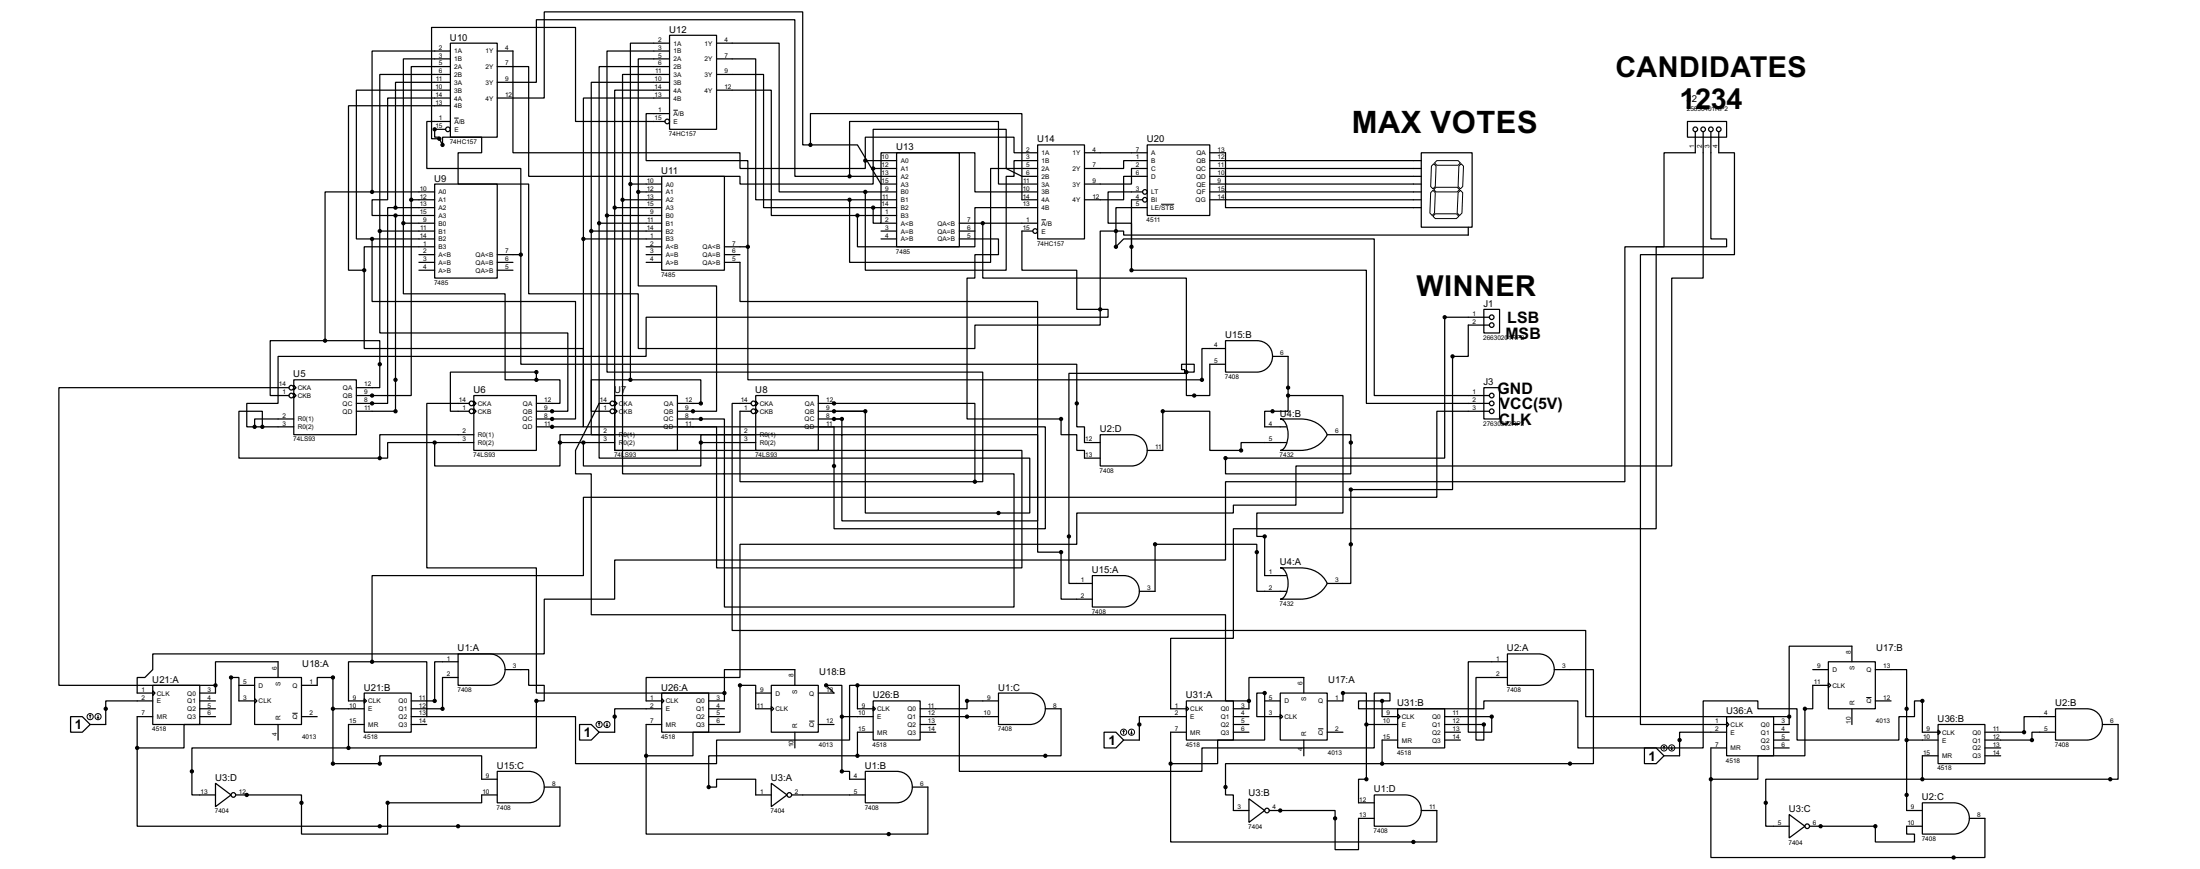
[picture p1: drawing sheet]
<svg xmlns="http://www.w3.org/2000/svg" width="714mm" height="282mm" viewBox="0 0 714 282" stroke-linecap="round" stroke-linejoin="round" font-family="sans-serif">
<g fill="none" stroke="#000" stroke-width=".4">
<path d="M146.1 14h15.2v30.5h-15.2zM146.1 16.6h-25.4v45.7M146.1 19.1h-15.2v53.3M161.3 16.6h5.1v33h73.7v5.1h40.6v-2.6M217.2 11.5h15.3v30.5h-15.3zM217.2 14h-12.7v45.7M217.2 19.1h-10.1v43.2M217.2 16.6h-20.3v53.3M232.5 14h20.3v48.3h27.9M232.5 19.1h12.7v45.7h30.4M146.1 21.6h-12.7v43.2M146.1 24.2h-22.9v50.8"/>
<path d="M146.1 26.7h-17.8v40.7M146.1 29.3h-30.5v48.2h5.1M146.1 31.8h-20.3v33h-5.1v5.1h7.6M146.1 34.3h-33v53.4h5.1M146.1 39.4h-7.6v15.3h30.5v27.9M161.3 21.6h10.2v35.6h68.6v2.5h43.2v-5M161.3 26.7h12.7v-20.3h83.9v50.8h17.7M161.3 31.8h15.3v-27.9h83.8v43.1h2.5M215.7 39.4h-29v-30.5h-46.7v36.1h2.5M217.2 24.2h-15.2v40.6M217.2 29.3h-17.8v38.1M217.2 21.6h-22.8v50.8"/>
<path d="M217.2 26.7h-25.4v48.3M217.2 31.8h-27.9v45.7M217.2 36.9h-7.6v15.2h33v28M232.5 24.2h15.2v43.2h35.6M232.5 29.3h17.7v40.6h28M547.4 39.4h12.7v5.1h-12.7zM141 59.7h20.3v30.5h-20.3zM142.5 45l1.1 2v-2.5h12.7v5.1h-7.7v10.1h22.9v35.6h35.6v17.8h109.2v-7.6h40.6v-5.1M144.6 42h-3.6v2.5h1.5v.5M204.5 59.7v63.5M204.5 59.7h10.2M214.7 57.2h20.3v30.5h-20.3z"/>
<path d="M262.9 47h15.3l7.6 12.7h5.1M262.9 47v-10.1h68.6v27.9h5.1M275.6 57.2v-17.8h48.3v20.3h12.7M275.6 57.2h15.3M280.7 52.1h10.2M283.3 54.7v-12.7h43.1v12.7h10.2M283.3 54.7h7.6M290.9 49.6h20.3v30.5h-20.3zM336.6 47h15.2v30.5h-15.2zM336.6 49.6h-7.6v-5.1h-48.3v7.6M336.6 52.1h-7.6v5.1h-2.6v30.5h-45.7v-25.4M336.6 57.2h-5.1l-5.1-2.5h-5v30.4h-45.8v-20.3"/>
<path d="M351.8 49.6h20.4M372.2 47h20.3v22.9h-20.3zM372.2 52.1h-7.7v2.6h-12.7M372.2 54.7h-5.1v5h-15.3M372.2 57.2h-7.7v7.6h-12.7M392.5 49.6h5.1v2.5h63.5M392.5 52.1h5.1v2.6h63.5M392.5 54.7h5.1v2.5h63.5M392.5 57.2h5.1v2.5h63.5M392.5 59.7h5.1v2.6h63.5M461.1 49.6h16.5v24.1h-16.5zM550 42.7v6.9h-10.2v30.5h-12.7v76.2h-129.5v25.4h-198.2v12.7h-22.8v17.7h-127v5.1l-2.6 2.6h-2.5v5h5.1"/>
<path d="M552.5 42.7v47.5h-10.2v61h-121.9v12.7h-20.3v2.5h-50.8v10.2h-109.2v43.2h-30.5v7.6h5.1M555 42.7v34.8h5.1v2.6h-22.8v91.4h-137.2v35.6h-20.3v22.8h5.1M557.6 42.7v6.9h5.1v33h-30.5v152.4h27.9M120.7 62.3h-15.2v48.2M120.7 77.5v20.3h66v38.1h-12.7M120.7 62.3h20.3M120.7 77.5h20.3M123.2 75v33h61v25.4h-10.2M123.2 75h17.8M128.3 67.4h-2.5v63.5h-10.2M128.3 67.4h12.7M128.3 69.9h12.7"/>
<path d="M128.3 69.9v63.5h-12.7M130.9 72.4v22.9h33v27.9h10.1M130.9 72.4h10.1M133.4 64.8v63.5h-17.8M133.4 64.8h7.6M189.3 77.5v61h149.8v33h-68.5v-33h-5.1M189.3 77.5h25.4M191.8 75v66h144.8v28h-63.5v-33.1h-7.6M191.8 75h22.9M194.4 72.4v76.2h139.7v17.8h-53.4v-33h-15.2M194.4 72.4h20.3M196.9 69.9v50.8h121.9v35.6h-2.5"/>
<path d="M196.9 69.9h17.8M199.4 67.4v78.7h132.1v38.1h-99v-45.7h-12.7M199.4 67.4h15.3M202 64.8v88.9h127v43.2h-94v-61h-15.2M202 64.8h12.7M207.1 62.3v30.5h25.4v40.6h-12.7M207.1 62.3h7.6M275.6 64.8h15.3M278.2 69.9h12.7M280.7 62.3h10.2M283.3 67.4h7.6M285.8 72.4h5.1"/>
<path d="M285.8 75h5.1M285.8 77.5h5.1M311.2 77.5h12.7v5.1h-7.6v7.6h-2.6v45.7h30.5v5.1h5.1v5.1h2.5v2.5h5.1M311.2 72.4h25.4M311.2 75h5.1M318.8 72.4v17.8h66.1v30.5M335.1 75h-3.6v12.7h17.8v12.7h7.6M336.6 62.3h-20.3v-12.7h-30.5v22.8h-2.5v-5M336.6 67.4h-20.3v12.7h-38.1v-10.2M362 75h-5.1v25.4M362 75v5.1l2.5-2.6h81.3v50.8h37.4M370.6 62.3h-11.1v10.1h7.6v7.7"/>
<path d="M370.6 64.8h-3.5v22.9h76.2v43.2h39.9M372.2 67.4h-10.2v7.6M392.5 62.3h5.1v2.5h63.5M392.5 64.8h5.1v2.6h63.5M476.3 73.7v2.6h-111.8v-1.3h-2.5M118.2 87.7v25.4h71.1v25.4h-15.3M135.9 82.6h5.1M135.9 85.1h5.1M135.9 87.7h5.1M141 80.1h-22.8v7.6M161.3 82.6h7.7M161.3 85.1h5.1"/>
<path d="M161.3 87.7h5.1M169 82.6v35.6h180.3v20.3h2.5v5.1h5.1M209.6 82.6h5.1M209.6 80.1h5.1M209.6 85.1h5.1M235 85.1h5.1v12.7h96.5v81.3h7.6v15.3h10.2M235 82.6h5.1M235 80.1h7.6M242.6 80.1v43.1h147.3v-10.1h7.7M105.5 110.5h-17.8v17.8h6.1M105.5 110.5h17.7v15.3h-7.6M356.9 100.4h2.6v2.5h-149.9v12.7h-119.4v15.3h-10.1v7.6h2.5"/>
<path d="M397.6 110.5h10.1a5.1 5.1 0 0 1 5.1 5.1 5.1 5.1 0 0 1-5.1 5.1h-10.1zM397.6 118.2h-5.1v10.1h-7.6v-7.6M412.8 115.6h5.1v12.7M481.4 100.4h5.1v7.6h-5.1zM483.2 105.5h-6.9v10.1h-5.1v43.2h-33v30.5h-7.6M483.2 102.9h-14.5v45.7h-71.1v5.1h40.6v-12.7h-7.6M82.6 138.5h12.7M85.1 138.5v-5.1h-7.6v15.2h45.7M93.8 125.8h-74.7v96.5h50.8M95.3 123.2h20.3v17.8h-20.3zM95.3 125l.8 .8-.8 .7zM95.3 127.6l.8 .7-.8 .8z"/>
<path d="M95.3 135.9h-12.7v2.6M152.2 130.9h-13.7v53.3h35.5v40.6h61M153.7 128.3h20.3v17.8h-20.3zM153.7 130.1l.8 .8-.8 .7zM153.7 132.6l.8 .8-.8 .8zM174 123.2h7.7v7.7h-7.7M174 123.2v-2.5h-27.9v12.7h6.1M197.9 130.9h-3.5l-7.7 15.2v7.6h5.1v45.7h205.8v28h7.6M199.4 128.3h20.4v17.8h-20.4zM199.4 130.1l.8 .8-.8 .7zM199.4 132.6l.8 .8-.8 .8zM204.5 123.2h-12.7v10.2h6.1"/>
<path d="M204.5 123.2h22.9v7.7h-7.6M243.6 133.4h-3.5v22.9h76.2M243.6 130.9h-6.1v73.6h276.9v28h66M245.2 128.3h20.3v17.8h-20.3zM245.2 130.1l.7 .8-.7 .7zM245.2 132.6l.7 .8-.7 .8zM265.5 130.9h50.8v25.4M384.9 120.7h2.5v-2.5h-4.1v1.7h1v1.2h-37.5v68.2h7.6M415.3 135.9h6.6a9.1 9.1 0 0 1 8.7 5.1 9.5 9.5 0 0 1-8.7 5.1h-6.6a3.4 3.4 0 0 0 2.3-3.1 7.4 7.4 0 0 0-1.4-6.7zM417.9 128.3h17.8v38.1h-28v7.6h2.6v12.7h7.1M417.9 128.3v5.1h-7.6v5.1h7.1M481.4 125.8h5.1v10.1h-5.1z"/>
<path d="M483.2 133.4h-17.1v27.9h-276.8v25.4h-68.6v28M141 143.6h-15.2v5h-2.6M141 143.6v7.6h40.7v-7.6M141 143.6h12.7M153.7 141h-30.5v7.6M181.7 143.6h17.7M189.3 143.6v7.6h38.1v-7.6M199.4 141h-17.7v2.6M227.4 143.6h17.8M245.2 141h-17.8v2.6M356.9 141h10.2a5.1 5.1 0 0 1 5.1 5.1 5.1 5.1 0 0 1-5.1 5.1h-10.2zM417.4 143.6h-14.8v2.5h-10.1v-12.7h-15.3v12.7h-5"/>
<path d="M354.4 186.7h10.1a5.1 5.1 0 0 1 5.1 5.1 5.1 5.1 0 0 1-5.1 5.1h-10.1zM369.6 191.8h5.1v-15.2h33v15.2h9.7M415.3 184.2h6.6a9.1 9.1 0 0 1 8.7 5.1 9.5 9.5 0 0 1-8.7 5.1h-6.6a3.4 3.4 0 0 0 2.3-3.2 7.3 7.3 0 0 0-1.4-6.6zM82.6 219.8h15.2v15.2h-15.2zM90.2 219.8v-5.1h-20.3v7.6M120.7 214.7h17.8v17.8h48.2v15.2h45.8v-7.6h43.1v-17.8h2.6M120.7 214.7h-7.6v12.7h5.1M148.6 212.1h10.2a5.1 5.1 0 0 1 5.1 5.1 5.1 5.1 0 0 1-5.1 5.1h-10.2zM148.6 214.7h-7.6v12.7h-7.6M148.6 219.8h-5v10.1h-10.2M163.9 217.2h7.6v5.1h5.1v5.1h-2.6v15.2h-60.9M489 212.1h10.2a5.1 5.1 0 0 1 5 5.1 5.1 5.1 0 0 1-5 5.1h-10.2z"/>
<path d="M489 214.7h-12.7v22.8h7.6v-5h-15.2M489 219.8h-10.2v20.3h2.6v-5.1h-12.7M504.2 217.2h12.7v30.5h-68.5M588.1 217.2h5M593.1 214.7h15.3v15.2h-15.3zM600.8 214.7v-5.1h-20.4v22.9M608.4 217.2h10.1v45.7h5.1M22.9 232.5h3.8l2.6 2.5-2.6 2.5h-3.8zM49.6 222.3h15.2v12.7h-15.2zM49.6 224.1l.7 .7-.7 .8zM49.6 227.4h-15.3v7.6h-5M49.6 232.5h-5.1v10.1"/>
<path d="M64.8 229.9h5.1M64.8 232.5h5.1M64.8 227.4h5.1M69.9 222.3v2.5h-5.1M77.5 222.3h5.1M82.6 226.6l.8 .8-.8 .7zM82.6 227.4h-5.1v-7.6h-2.5v15.2h-15.3v7.6h-15.2M90.2 235v5.1M97.8 222.3h5.1v-2.5h5.1v27.9h15.2v-2.5h33.1v7.6h5M97.8 232.5h5.1M108 229.9h10.2M118.2 224.8h15.2v12.7h-15.2z"/>
<path d="M118.2 226.6l.7 .8-.7 .7zM118.2 235h-5.1v7.6M133.4 232.5h5.1M133.4 235h5.1M188 235h3.8l2.6 2.5-2.6 2.6h-3.8zM214.7 224.8h15.2v12.7h-15.2zM214.7 226.6l.7 .8-.7 .7zM214.7 229.9h-15.3v7.6h-5M214.7 235h-5.1v10.2M229.9 229.9h5.1M229.9 232.5h5.1M229.9 235h5.1"/>
<path d="M235 224.8v2.6h-5.1M245.2 224.8h5M250.2 222.3h15.3v15.2h-15.3zM250.2 229.2l.8 .7-.8 .8zM250.2 229.9h-5v-7.6h-5.1v15.2h-15.3v7.7h-15.2M257.9 222.3v-5.1h-22.9v7.6M257.9 237.5v5.1M265.5 224.8h5.1l-2.6-2.5h5.1v10.2M265.5 235h5.1M273.1 232.5v17.7h2.5v2.6h5.1M273.1 232.5h10.2M278.2 222.3h33v27.9h78.7v-7.6h55.9v-17.8h5.1v2.6h-2.5"/>
<path d="M278.2 222.3v7.6h5.1M283.3 227.4h15.2v12.7h-15.2zM283.3 229.2l.7 .7-.7 .8zM283.3 237.5h-5.1v7.7M298.5 232.5h25.4M298.5 235h5.1M298.5 237.5h5.1M323.9 224.8h10.2a5.1 5.1 0 0 1 5 5.1 5.1 5.1 0 0 1-5 5.1h-10.2zM323.9 227.4h-10.2v2.5h-15.2M339.1 229.9h5.1v15.3h-66M358.2 237.5h3.8l2.5 2.6-2.5 2.5h-3.8zM384.9 227.4h15.2v12.7h-15.2z"/>
<path d="M384.9 229.2l.7 .7-.7 .8zM384.9 232.5h-15.3v7.6h-5.1M384.9 237.5h-5.1v10.2M400.1 232.5h5.1M400.1 235h5.1M400.1 237.5h5.1M405.2 227.4v2.5h-5.1M410.3 227.4h5M415.3 224.8h15.3v15.3h-15.3zM415.3 231.7l.8 .8-.8 .7zM415.3 232.5h-7.6v-7.7h2.6v15.3h-15.3v7.6h-15.2M423 224.8v-5h-17.8v7.6"/>
<path d="M430.6 227.4h5.1v-2.6h7.6v10.2M430.6 237.5h5.1M443.3 235v17.8h-2.6v7.6h5.1M443.3 235h10.1M448.4 227.4h-7.7v2.5h40.7v-2.5h30.5v15.2h40.6v-15.2h17.8v2.5h12.7v10.2h33v-7.6h5.1v-5.1h2.5v10.1h5.1M448.4 227.4v5.1h5M453.4 229.9h15.3v12.7h-15.3zM453.4 231.7l.8 .8-.8 .7zM468.7 237.5h5.1M560.1 232.5h15.3v12.7h-15.3zM560.1 234.2l.8 .8-.8 .8zM560.1 237.5h-15.2v7.7h-5.1"/>
<path d="M575.4 237.5h5M580.4 232.5v2.5h-5M593.1 221.5l.8 .8-.8 .8zM593.1 222.3h-5v7.6h-2.6v15.3h-15.2v7.6h-15.3M600.8 229.9v5.1M608.4 227.4h5.1M628.7 235h15.2v12.7h-15.2zM628.7 236.8l.8 .7-.8 .8zM666.8 229.9h10.2a5.1 5.1 0 0 1 5 5.1 5.1 5.1 0 0 1-5 5.1h-10.2zM666.8 232.5h-10.2v5h-12.7M666.8 237.5h-7.6v2.6h-15.3M682 235h5.1v17.8h-63.5"/>
<path d="M44.5 242.6v25.4h137.2v-12.7h-5.1M69.9 254.1l5.1 3.8-5.1 3.8zM76.5 257.9h21.3v12.7h28v-10.2h30.5v-2.5h5M113.1 242.6h-50.8v15.3h7.6M161.3 250.2h10.2a5.1 5.1 0 0 1 5.1 5.1 5.1 5.1 0 0 1-5.1 5.1h-10.2zM209.6 245.2v25.4h91.4v-15.3h-5M250.2 254.1l5.1 3.8-5.1 3.8zM256.8 257.9h23.9M278.2 245.2h-48.3v10.1h2.6v-2.5h12.7v5.1h5M280.7 250.2h10.2a5.1 5.1 0 0 1 5.1 5.1 5.1 5.1 0 0 1-5.1 5.1h-10.2zM379.8 247.7v25.4h86.3v-10.2h-5M405.2 259.1l5.1 3.8-5.1 3.9z"/>
<path d="M423 240.1v5.1M445.8 257.9h10.2a5.1 5.1 0 0 1 5.1 5 5.1 5.1 0 0 1-5.1 5.1h-10.2zM448.4 247.7h-50.8v10.2h2.5v5h5.1M453.4 240.1h-5v7.6M468.7 240.1h5.1M533.5 242.6h3.8l2.5 2.6-2.5 2.5h-3.8zM555 252.8v25.4h88.9v-12.7h-5M560.1 242.6h-5.1v10.2M575.4 240.1h5M575.4 242.6h5M618.5 240.1h10.2M623.6 252.8h-50.8v15.2h7.6"/>
<path d="M628.7 245.2h-5.1v7.6M643.9 245.2h5.1M643.9 242.6h5.1M411.8 262.9h21.3v12.7h7.6v-10.1h5.1M580.4 264.2l5.1 3.8-5.1 3.8zM587 268h21.4v5.1h12.7v-2.5h-2.6v-2.6h5.1M623.6 260.4h10.2a5.1 5.1 0 0 1 5.1 5.1 5.1 5.1 0 0 1-5.1 5.1h-10.2z"/>
<circle cx="216.4" cy="39.4" r=".75"/>
<circle cx="145.3" cy="42" r=".75"/>
<circle cx="549.9" cy="42" r=".75"/>
<circle cx="552.5" cy="42" r=".75"/>
<circle cx="555" cy="42" r=".75"/>
<circle cx="557.5" cy="42" r=".75"/>
<circle cx="335.8" cy="75" r=".75"/>
<circle cx="371.4" cy="62.3" r=".75"/>
<circle cx="371.4" cy="64.8" r=".75"/>
<circle cx="483.9" cy="102.9" r=".75"/>
<circle cx="483.9" cy="105.5" r=".75"/>
<circle cx="94.5" cy="125.8" r=".75"/>
<circle cx="94.5" cy="128.3" r=".75"/>
<circle cx="152.9" cy="133.4" r=".75"/>
<circle cx="152.9" cy="130.9" r=".75"/>
<circle cx="198.6" cy="130.9" r=".75"/>
<circle cx="198.6" cy="133.4" r=".75"/>
<circle cx="244.4" cy="133.4" r=".75"/>
<circle cx="244.4" cy="130.9" r=".75"/>
<circle cx="483.9" cy="133.4" r=".75"/>
<circle cx="483.9" cy="128.3" r=".75"/>
<circle cx="483.9" cy="130.9" r=".75"/>
<circle cx="75.7" cy="257.9" r=".75"/>
<circle cx="256" cy="257.9" r=".75"/>
<circle cx="411" cy="262.9" r=".75"/>
<circle cx="586.2" cy="268" r=".75"/>
</g>
<g fill="#000">
<circle cx="141" cy="42" r=".2"/>
<circle cx="120.7" cy="130.9" r=".2"/>
<circle cx="120.7" cy="128.3" r=".2"/>
<circle cx="179.1" cy="138.5" r=".2"/>
<circle cx="179.1" cy="133.4" r=".2"/>
<circle cx="179.1" cy="135.9" r=".2"/>
<circle cx="224.8" cy="133.4" r=".2"/>
<circle cx="270.6" cy="133.4" r=".2"/>
<circle cx="270.6" cy="130.9" r=".2"/>
<circle cx="270.6" cy="135.9" r=".2"/>
<circle cx="80.1" cy="257.9" r=".2"/>
<circle cx="415.3" cy="262.9" r=".2"/>
<circle cx="590.6" cy="268" r=".2"/>
</g>
<g fill="#000" stroke="#000" stroke-width=".4">
<circle cx="141" cy="42" r=".5"/>
<circle cx="142.5" cy="45" r=".5"/>
<circle cx="143.5" cy="47" r=".5"/>
<circle cx="204.5" cy="59.7" r=".5"/>
<circle cx="262.9" cy="47" r=".5"/>
<circle cx="275.6" cy="57.2" r=".5"/>
<circle cx="280.7" cy="52.1" r=".5"/>
<circle cx="283.2" cy="54.7" r=".5"/>
<circle cx="120.7" cy="62.3" r=".5"/>
<circle cx="120.7" cy="77.5" r=".5"/>
<circle cx="123.2" cy="75" r=".5"/>
<circle cx="128.3" cy="67.4" r=".5"/>
<circle cx="128.3" cy="69.9" r=".5"/>
<circle cx="130.8" cy="72.4" r=".5"/>
<circle cx="133.4" cy="64.8" r=".5"/>
<circle cx="189.2" cy="77.5" r=".5"/>
<circle cx="191.8" cy="75" r=".5"/>
<circle cx="194.3" cy="72.4" r=".5"/>
<circle cx="196.9" cy="69.9" r=".5"/>
<circle cx="199.4" cy="67.4" r=".5"/>
<circle cx="201.9" cy="64.8" r=".5"/>
<circle cx="207" cy="62.3" r=".5"/>
<circle cx="275.6" cy="64.8" r=".5"/>
<circle cx="278.1" cy="69.9" r=".5"/>
<circle cx="280.7" cy="62.3" r=".5"/>
<circle cx="283.2" cy="67.4" r=".5"/>
<circle cx="318.8" cy="72.4" r=".5"/>
<circle cx="362" cy="75" r=".5"/>
<circle cx="118.1" cy="87.7" r=".5"/>
<circle cx="168.9" cy="82.6" r=".5"/>
<circle cx="242.6" cy="80.1" r=".5"/>
<circle cx="362" cy="80.1" r=".5"/>
<circle cx="367" cy="80.1" r=".5"/>
<circle cx="367" cy="87.7" r=".5"/>
<circle cx="105.4" cy="110.5" r=".5"/>
<circle cx="123.2" cy="118.2" r=".5"/>
<circle cx="356.9" cy="100.4" r=".5"/>
<circle cx="468.6" cy="102.9" r=".5"/>
<circle cx="471.2" cy="115.6" r=".5"/>
<circle cx="82.6" cy="138.5" r=".5"/>
<circle cx="85.1" cy="138.5" r=".5"/>
<circle cx="120.7" cy="128.3" r=".5"/>
<circle cx="120.7" cy="130.9" r=".5"/>
<circle cx="128.3" cy="123.2" r=".5"/>
<circle cx="128.3" cy="133.4" r=".5"/>
<circle cx="174" cy="123.2" r=".5"/>
<circle cx="174" cy="120.7" r=".5"/>
<circle cx="179.1" cy="138.5" r=".5"/>
<circle cx="179.1" cy="133.4" r=".5"/>
<circle cx="179.1" cy="135.9" r=".5"/>
<circle cx="204.5" cy="123.2" r=".5"/>
<circle cx="224.8" cy="133.4" r=".5"/>
<circle cx="227.3" cy="135.9" r=".5"/>
<circle cx="227.3" cy="130.9" r=".5"/>
<circle cx="270.5" cy="135.9" r=".5"/>
<circle cx="270.5" cy="130.9" r=".5"/>
<circle cx="270.5" cy="133.4" r=".5"/>
<circle cx="273.1" cy="135.9" r=".5"/>
<circle cx="280.7" cy="133.4" r=".5"/>
<circle cx="344.2" cy="135.9" r=".5"/>
<circle cx="349.3" cy="130.9" r=".5"/>
<circle cx="377.2" cy="133.4" r=".5"/>
<circle cx="384.8" cy="120.7" r=".5"/>
<circle cx="387.4" cy="128.3" r=".5"/>
<circle cx="389.9" cy="123.2" r=".5"/>
<circle cx="412.8" cy="133.4" r=".5"/>
<circle cx="417.8" cy="128.3" r=".5"/>
<circle cx="417.8" cy="125.8" r=".5"/>
<circle cx="123.2" cy="148.6" r=".5"/>
<circle cx="141" cy="143.6" r=".5"/>
<circle cx="181.6" cy="143.6" r=".5"/>
<circle cx="189.2" cy="143.6" r=".5"/>
<circle cx="227.3" cy="143.6" r=".5"/>
<circle cx="270.5" cy="151.2" r=".5"/>
<circle cx="316.2" cy="156.3" r=".5"/>
<circle cx="397.5" cy="148.6" r=".5"/>
<circle cx="402.6" cy="146.1" r=".5"/>
<circle cx="438.2" cy="158.8" r=".5"/>
<circle cx="438.2" cy="143.6" r=".5"/>
<circle cx="323.9" cy="166.4" r=".5"/>
<circle cx="344.2" cy="179.1" r=".5"/>
<circle cx="346.7" cy="174" r=".5"/>
<circle cx="374.7" cy="176.6" r=".5"/>
<circle cx="407.7" cy="179.1" r=".5"/>
<circle cx="410.2" cy="174" r=".5"/>
<circle cx="438.2" cy="176.6" r=".5"/>
<circle cx="74.9" cy="219.8" r=".5"/>
<circle cx="108" cy="219.8" r=".5"/>
<circle cx="120.7" cy="214.7" r=".5"/>
<circle cx="34.3" cy="229.9" r=".5"/>
<circle cx="69.9" cy="222.3" r=".5"/>
<circle cx="108" cy="229.9" r=".5"/>
<circle cx="141" cy="227.4" r=".5"/>
<circle cx="143.5" cy="229.9" r=".5"/>
<circle cx="174" cy="227.4" r=".5"/>
<circle cx="199.4" cy="232.5" r=".5"/>
<circle cx="235" cy="224.8" r=".5"/>
<circle cx="240" cy="222.3" r=".5"/>
<circle cx="268" cy="222.3" r=".5"/>
<circle cx="273.1" cy="232.5" r=".5"/>
<circle cx="278.1" cy="222.3" r=".5"/>
<circle cx="313.7" cy="227.4" r=".5"/>
<circle cx="313.7" cy="232.5" r=".5"/>
<circle cx="369.6" cy="235" r=".5"/>
<circle cx="405.1" cy="227.4" r=".5"/>
<circle cx="410.2" cy="224.8" r=".5"/>
<circle cx="435.6" cy="224.8" r=".5"/>
<circle cx="443.2" cy="235" r=".5"/>
<circle cx="448.3" cy="227.4" r=".5"/>
<circle cx="481.3" cy="235" r=".5"/>
<circle cx="483.9" cy="232.5" r=".5"/>
<circle cx="580.4" cy="232.5" r=".5"/>
<circle cx="585.5" cy="229.9" r=".5"/>
<circle cx="618.5" cy="229.9" r=".5"/>
<circle cx="623.6" cy="227.4" r=".5"/>
<circle cx="656.6" cy="237.5" r=".5"/>
<circle cx="44.5" cy="242.6" r=".5"/>
<circle cx="62.2" cy="250.2" r=".5"/>
<circle cx="80" cy="257.9" r=".5"/>
<circle cx="108" cy="247.7" r=".5"/>
<circle cx="113" cy="242.6" r=".5"/>
<circle cx="123.2" cy="247.7" r=".5"/>
<circle cx="209.6" cy="245.2" r=".5"/>
<circle cx="229.9" cy="255.3" r=".5"/>
<circle cx="273.1" cy="250.2" r=".5"/>
<circle cx="278.1" cy="245.2" r=".5"/>
<circle cx="339.1" cy="245.2" r=".5"/>
<circle cx="379.7" cy="247.7" r=".5"/>
<circle cx="397.5" cy="255.3" r=".5"/>
<circle cx="443.2" cy="252.8" r=".5"/>
<circle cx="448.3" cy="247.7" r=".5"/>
<circle cx="509.3" cy="247.7" r=".5"/>
<circle cx="544.8" cy="240.1" r=".5"/>
<circle cx="555" cy="252.8" r=".5"/>
<circle cx="618.5" cy="240.1" r=".5"/>
<circle cx="618.5" cy="257.9" r=".5"/>
<circle cx="623.6" cy="252.8" r=".5"/>
<circle cx="659.1" cy="240.1" r=".5"/>
<circle cx="684.5" cy="252.8" r=".5"/>
<circle cx="97.8" cy="260.4" r=".5"/>
<circle cx="123.2" cy="268" r=".5"/>
<circle cx="125.7" cy="260.4" r=".5"/>
<circle cx="148.6" cy="268" r=".5"/>
<circle cx="288.3" cy="270.6" r=".5"/>
<circle cx="415.3" cy="262.9" r=".5"/>
<circle cx="433.1" cy="265.5" r=".5"/>
<circle cx="458.5" cy="273.1" r=".5"/>
<circle cx="572.8" cy="260.4" r=".5"/>
<circle cx="590.6" cy="268" r=".5"/>
<circle cx="608.3" cy="268" r=".5"/>
<circle cx="633.7" cy="278.2" r=".5"/>
</g>
<g fill="none" stroke="#000" stroke-width=".32">
<path d="M147.4 38.3h1.4M218.5 35.8h1.4M465.1 53.1l.8 .8-.3 6.6-.7 .8-.8-.8 .3-6.6zM466.1 52.1h6.9l.8 .8-.8 .7h-6.9l-.7-.7zM474 53.1l.8 .8-.3 6.6-.7 .8-.8-.8 .3-6.6zM337.9 71.3h1.4M376.7 66.3h4.2M464.1 62.5l.8-.7 .7 .7-.2 6.6-.8 .8-.7-.8zM465.1 61.5l.8-.7h6.8l.8 .7-.8 .8h-6.8zM465.6 69.4h6.9l.8 .8-.8 .7h-6.9l-.7-.7zM473 62.5l.8-.7 .7 .7-.2 6.6-.8 .8-.8-.8zM29.3 232l-.3 .2"/>
<path d="M29.3 232l.2 .2M29.3 232v1M31.6 232.7l.2 .3M31.8 232v1M32.1 232.7l-.3 .3M94.9 231.4h1.7M194.4 234.5l-.3 .3M194.4 234.5l.2 .3M194.4 234.5v1M196.7 235.3l.2 .2M196.9 234.5v1M197.2 235.3l-.3 .2"/>
<path d="M262.5 233.9h1.7M364.5 237l-.2 .3M364.5 237l.3 .3M364.5 237v1.1M366.8 237.8l.3 .3M367.1 237v1.1M367.3 237.8l-.2 .3M427.6 236.4h1.7M605.4 226.3h1.7M539.8 242.1l-.2 .3M539.8 242.1l.3 .3M539.8 242.1v1"/>
<path d="M542.1 242.9l.2 .2M542.3 242.1v1M542.6 242.9l-.3 .2"/>
<circle cx="29.2" cy="232.5" r="1"/>
<circle cx="31.8" cy="232.5" r="1"/>
<circle cx="194.3" cy="235" r="1"/>
<circle cx="196.9" cy="235" r="1"/>
<circle cx="364.5" cy="237.5" r="1"/>
<circle cx="367" cy="237.5" r="1"/>
<circle cx="539.8" cy="242.6" r="1"/>
<circle cx="542.3" cy="242.6" r="1"/>
</g>
<text font-size="11.2" x="438.5" y="43">MAX VOTES</text>
<g font-size="10.5">
<text x="524" y="25">CANDIDATES</text>
<text x="544.9" y="35.2">1234</text>
<text x="459.5" y="96.2">WINNER</text>
</g>
<g font-size="5.8">
<text x="488.9" y="104.8">LSB</text>
<text x="488.3" y="109.9">MSB</text>
<text x="485.8" y="127.7">GND</text>
<text x="486.2" y="137.8">CLK</text>
<text x="486.4" y="132.8">VCC(5V)</text>
</g>
<g font-size="4.8">
<text x="24.3" y="236.6">1</text>
<text x="189.4" y="239.1">1</text>
<text x="359.6" y="241.6">1</text>
<text x="534.8" y="246.7">1</text>
</g>
<g font-size="3.5">
<text x="217.1" y="10.6">U12</text>
<text x="146" y="13.2">U10</text>
<text x="547.3" y="33.2">J2</text>
<text x="336.5" y="46.2">U14</text>
<text x="372" y="46.2">U20</text>
<text x="290.7" y="48.7">U13</text>
<text x="140.9" y="58.9">U9</text>
<text x="214.5" y="56.4">U11</text>
<text x="481.2" y="99.5">J1</text>
<text x="397.4" y="109.7">U15:B</text>
<text x="95.2" y="122.4">U5</text>
<text x="481.2" y="125">J3</text>
<text x="153.6" y="127.5">U6</text>
<text x="199.3" y="127.5">U7</text>
<text x="245" y="127.5">U8</text>
<text x="415.2" y="135.1">U4:B</text>
<text x="356.8" y="140.2">U2:D</text>
<text x="354.2" y="185.9">U15:A</text>
<text x="415.2" y="183.4">U4:A</text>
<text x="148.5" y="211.3">U1:A</text>
<text x="488.9" y="211.3">U2:A</text>
<text x="608.6" y="211.3">U17:B</text>
<text x="49.4" y="221.5">U21:A</text>
<text x="98.1" y="216.4">U18:A</text>
<text x="265.7" y="219">U18:B</text>
<text x="430.8" y="221.5">U17:A</text>
<text x="118" y="224">U21:B</text>
<text x="214.5" y="224">U26:A</text>
<text x="283.1" y="226.6">U26:B</text>
<text x="323.8" y="224">U1:C</text>
<text x="384.7" y="226.6">U31:A</text>
<text x="453.3" y="229.1">U31:B</text>
<text x="560" y="231.7">U36:A</text>
<text x="666.7" y="229.1">U2:B</text>
<text x="628.6" y="234.2">U36:B</text>
<text x="161.2" y="249.4">U15:C</text>
<text x="280.6" y="249.4">U1:B</text>
<text x="69.8" y="253.3">U3:D</text>
<text x="250.1" y="253.3">U3:A</text>
<text x="445.7" y="257.1">U1:D</text>
<text x="405" y="258.3">U3:B</text>
<text x="580.3" y="263.4">U3:C</text>
<text x="623.5" y="259.6">U2:C</text>
</g>
<g font-size="2.4">
<text x="142.4" y="16.2">2</text>
<text x="147.4" y="17.3">1A</text>
<text x="157.5" y="17.3">1Y</text>
<text x="163.9" y="16.2">4</text>
<text x="213.5" y="13.6">2</text>
<text x="213.5" y="16.2">3</text>
<text x="218.5" y="14.8">1A</text>
<text x="218.5" y="17.3">1B</text>
<text x="228.6" y="14.8">1Y</text>
<text x="235" y="13.6">4</text>
<text x="142.4" y="18.7">3</text>
<text x="142.4" y="21.2">5</text>
<text x="142.4" y="23.7">6</text>
<text x="147.4" y="19.9">1B</text>
<text x="147.4" y="22.4">2A</text>
<text x="157.5" y="22.4">2Y</text>
<text x="163.9" y="21.2">7</text>
<text x="212.5" y="23.7">11</text>
<text x="213.5" y="18.7">5</text>
<text x="213.5" y="21.2">6</text>
<text x="218.5" y="19.9">2A</text>
<text x="218.5" y="22.4">2B</text>
<text x="228.6" y="19.9">2Y</text>
<text x="235" y="18.7">7</text>
<text x="235" y="23.7">9</text>
<text x="141.3" y="28.9">10</text>
<text x="141.4" y="26.3">11</text>
<text x="147.4" y="25">2B</text>
<text x="147.4" y="27.5">3A</text>
<text x="157.5" y="27.5">3Y</text>
<text x="163.9" y="26.3">9</text>
<text x="212.4" y="26.3">10</text>
<text x="212.4" y="28.9">14</text>
<text x="218.5" y="25">3A</text>
<text x="218.5" y="27.5">3B</text>
<text x="228.6" y="25">3Y</text>
<text x="235" y="28.9">12</text>
<text x="141.3" y="31.4">14</text>
<text x="141.3" y="33.9">13</text>
<text x="147.4" y="30">3B</text>
<text x="147.4" y="32.6">4A</text>
<text x="147.4" y="35.1">4B</text>
<text x="157.5" y="32.6">4Y</text>
<text x="163.9" y="31.4">12</text>
<text x="212.4" y="31.4">13</text>
<text x="218.5" y="30">4A</text>
<text x="218.5" y="32.6">4B</text>
<text x="228.6" y="30">4Y</text>
<text x="141.3" y="41.6">15</text>
<text x="142.4" y="39">1</text>
<text x="147.4" y="40.2">A/B</text>
<text x="212.4" y="39">15</text>
<text x="213.5" y="36.4">1</text>
<text x="218.5" y="37.7">A/B</text>
<text x="218.5" y="40.2">E</text>
<text x="547.2" y="36.1">25630401RP2</text>
<text x="145.9" y="46.7">74HC157</text>
<text x="147.4" y="42.7">E</text>
<text x="217" y="44.1">74HC157</text>
<text x="286" y="51.7">10</text>
<text x="292.2" y="52.9">A0</text>
<text x="332.9" y="49.2">2</text>
<text x="332.9" y="51.7">3</text>
<text x="337.9" y="50.4">1A</text>
<text x="337.9" y="52.9">1B</text>
<text x="348" y="50.4">1Y</text>
<text x="354.4" y="49.2">4</text>
<text x="368.5" y="49.2">7</text>
<text x="368.5" y="51.7">1</text>
<text x="373.4" y="50.4">A</text>
<text x="373.4" y="52.9">B</text>
<text x="388.1" y="50.4">QA</text>
<text x="388.1" y="52.9">QB</text>
<text x="395" y="49.2">13</text>
<text x="395" y="51.7">12</text>
<text x="549.6" y="48.1" transform="rotate(-90 549.6 48.1)">1</text>
<text x="552.1" y="48.1" transform="rotate(-90 552.1 48.1)">2</text>
<text x="554.6" y="48.1" transform="rotate(-90 554.6 48.1)">3</text>
<text x="557.2" y="48.2" transform="rotate(-90 557.2 48.2)">4</text>
<text x="209.8" y="59.3">10</text>
<text x="286" y="54.3">12</text>
<text x="286" y="56.8">13</text>
<text x="286" y="59.3">15</text>
<text x="292.2" y="55.4">A1</text>
<text x="292.2" y="58">A2</text>
<text x="331.9" y="59.3">11</text>
<text x="332.9" y="54.3">5</text>
<text x="332.9" y="56.8">6</text>
<text x="337.9" y="55.4">2A</text>
<text x="337.9" y="58">2B</text>
<text x="348" y="55.4">2Y</text>
<text x="354.4" y="54.3">7</text>
<text x="354.4" y="59.3">9</text>
<text x="368.5" y="54.3">2</text>
<text x="368.5" y="56.8">6</text>
<text x="373.4" y="55.4">C</text>
<text x="373.4" y="58">D</text>
<text x="388" y="55.4">QC</text>
<text x="388" y="58">QD</text>
<text x="395" y="54.3">11</text>
<text x="395" y="56.8">10</text>
<text x="395" y="59.3">9</text>
<text x="136.2" y="61.9">10</text>
<text x="136.2" y="64.4">12</text>
<text x="142.3" y="63.1">A0</text>
<text x="142.3" y="65.6">A1</text>
<text x="209.8" y="61.9">12</text>
<text x="209.8" y="64.4">13</text>
<text x="216" y="60.5">A0</text>
<text x="216" y="63.1">A1</text>
<text x="216" y="65.6">A2</text>
<text x="286.2" y="64.4">11</text>
<text x="287.2" y="61.9">9</text>
<text x="292.2" y="60.5">A3</text>
<text x="292.2" y="63.1">B0</text>
<text x="292.2" y="65.6">B1</text>
<text x="331.8" y="61.9">10</text>
<text x="331.8" y="64.4">14</text>
<text x="337.9" y="60.5">3A</text>
<text x="337.9" y="63.1">3B</text>
<text x="337.9" y="65.6">4A</text>
<text x="348" y="60.5">3Y</text>
<text x="348" y="65.6">4Y</text>
<text x="354.4" y="64.4">12</text>
<text x="368.5" y="61.9">3</text>
<text x="368.5" y="64.4">4</text>
<text x="373.4" y="63.1">LT</text>
<text x="373.4" y="65.6">BI</text>
<text x="387.8" y="65.6">QG</text>
<text x="388.1" y="60.5">QE</text>
<text x="388.2" y="63.1">QF</text>
<text x="395" y="61.9">15</text>
<text x="395" y="64.4">14</text>
<text x="136.2" y="67">13</text>
<text x="136.2" y="69.5">15</text>
<text x="137.3" y="72">9</text>
<text x="142.3" y="68.1">A2</text>
<text x="142.3" y="70.7">A3</text>
<text x="209.8" y="67">15</text>
<text x="210" y="72">11</text>
<text x="211" y="69.5">9</text>
<text x="216" y="68.1">A3</text>
<text x="216" y="70.7">B0</text>
<text x="286" y="67">14</text>
<text x="287.2" y="69.5">1</text>
<text x="287.2" y="72">2</text>
<text x="292.2" y="68.1">B2</text>
<text x="292.2" y="70.7">B3</text>
<text x="313.7" y="72">7</text>
<text x="331.8" y="67">13</text>
<text x="332.9" y="72">1</text>
<text x="337.9" y="68.1">4B</text>
<text x="368.5" y="67">5</text>
<text x="373.4" y="68.1">LE/STB</text>
<text x="136.2" y="77.1">14</text>
<text x="136.3" y="74.6">11</text>
<text x="142.3" y="73.2">B0</text>
<text x="142.3" y="75.8">B1</text>
<text x="209.8" y="74.6">14</text>
<text x="211" y="77.1">1</text>
<text x="216" y="73.2">B1</text>
<text x="216" y="75.8">B2</text>
<text x="287.2" y="74.6">3</text>
<text x="287.2" y="77.1">4</text>
<text x="292.2" y="73.2">A&lt;B</text>
<text x="292.2" y="75.8">A=B</text>
<text x="304.1" y="73.2">QA&lt;B</text>
<text x="304.1" y="75.8">QA=B</text>
<text x="313.7" y="74.6">6</text>
<text x="313.7" y="77.1">5</text>
<text x="331.8" y="74.6">15</text>
<text x="337.9" y="73.2">A/B</text>
<text x="337.9" y="75.8">E</text>
<text x="372" y="72.1">4511</text>
<text x="137.3" y="79.7">1</text>
<text x="137.3" y="82.2">2</text>
<text x="142.3" y="78.3">B2</text>
<text x="142.3" y="80.8">B3</text>
<text x="142.3" y="83.4">A&lt;B</text>
<text x="154.2" y="83.4">QA&lt;B</text>
<text x="163.9" y="82.2">7</text>
<text x="211" y="79.7">2</text>
<text x="211" y="82.2">3</text>
<text x="216" y="78.3">B3</text>
<text x="216" y="80.8">A&lt;B</text>
<text x="216" y="83.4">A=B</text>
<text x="227.9" y="80.8">QA&lt;B</text>
<text x="227.9" y="83.4">QA=B</text>
<text x="237.5" y="79.7">7</text>
<text x="237.5" y="82.2">6</text>
<text x="290.7" y="82.2">7485</text>
<text x="292.2" y="78.3">A&gt;B</text>
<text x="304.1" y="78.3">QA&gt;B</text>
<text x="336.4" y="79.7">74HC157</text>
<text x="137.3" y="84.7">3</text>
<text x="137.3" y="87.3">4</text>
<text x="142.3" y="85.9">A=B</text>
<text x="142.3" y="88.5">A&gt;B</text>
<text x="154.2" y="85.9">QA=B</text>
<text x="154.2" y="88.5">QA&gt;B</text>
<text x="163.9" y="84.7">6</text>
<text x="163.9" y="87.3">5</text>
<text x="211" y="84.7">4</text>
<text x="214.5" y="89.9">7485</text>
<text x="216" y="85.9">A&gt;B</text>
<text x="227.9" y="85.9">QA&gt;B</text>
<text x="237.5" y="84.7">5</text>
<text x="140.8" y="92.4">7485</text>
<text x="477.7" y="102.5">1</text>
<text x="477.7" y="105.1">2</text>
<text x="393.9" y="112.7">4</text>
<text x="481.2" y="110.2">26630201RP2</text>
<text x="393.9" y="117.8">5</text>
<text x="415.3" y="115.2">6</text>
<text x="90.5" y="125.4">14</text>
<text x="118.2" y="125.4">12</text>
<text x="397.4" y="122.9">7408</text>
<text x="91.6" y="127.9">1</text>
<text x="96.6" y="126.6">CKA</text>
<text x="96.6" y="129.1">CKB</text>
<text x="111.1" y="131.7">QC</text>
<text x="111.2" y="126.6">QA</text>
<text x="111.2" y="129.1">QB</text>
<text x="118.2" y="127.9">9</text>
<text x="118.2" y="130.5">8</text>
<text x="148.9" y="130.5">14</text>
<text x="155" y="131.7">CKA</text>
<text x="169.6" y="131.7">QA</text>
<text x="176.6" y="130.5">12</text>
<text x="194.6" y="130.5">14</text>
<text x="200.7" y="131.7">C</text>
<text x="202.3" y="131.7">KA</text>
<text x="215.3" y="131.7">QA</text>
<text x="222.3" y="130.5">12</text>
<text x="240.3" y="130.5">14</text>
<text x="246.4" y="131.7">CKA</text>
<text x="261.1" y="131.7">QA</text>
<text x="268" y="130.5">12</text>
<text x="477.7" y="127.9">1</text>
<text x="477.7" y="130.5">2</text>
<text x="91.6" y="135.5">2</text>
<text x="96.6" y="136.7">R0(1)</text>
<text x="111.1" y="134.2">QD</text>
<text x="118.2" y="133">11</text>
<text x="150" y="133">1</text>
<text x="155" y="134.2">CKB</text>
<text x="169.5" y="136.7">QC</text>
<text x="169.6" y="134.2">QB</text>
<text x="176.6" y="133">9</text>
<text x="176.6" y="135.5">8</text>
<text x="195.8" y="133">1</text>
<text x="200.7" y="134.2">C</text>
<text x="202.3" y="134.2">KB</text>
<text x="215.2" y="136.7">QC</text>
<text x="215.3" y="134.2">QB</text>
<text x="222.3" y="133">9</text>
<text x="222.3" y="135.5">8</text>
<text x="241.5" y="133">1</text>
<text x="246.4" y="134.2">CKB</text>
<text x="261" y="136.7">QC</text>
<text x="261.1" y="134.2">QB</text>
<text x="268" y="133">9</text>
<text x="268" y="135.5">8</text>
<text x="477.7" y="133">3</text>
<text x="91.6" y="138.1">3</text>
<text x="95.1" y="143.2">74LS93</text>
<text x="96.6" y="139.3">R0(2)</text>
<text x="150" y="140.6">2</text>
<text x="150" y="143.2">3</text>
<text x="155" y="141.8">R0(1)</text>
<text x="169.5" y="139.3">QD</text>
<text x="176.6" y="138.1">11</text>
<text x="195.8" y="140.6">2</text>
<text x="195.8" y="143.2">3</text>
<text x="200.7" y="141.8">R</text>
<text x="202.3" y="141.8">0(1)</text>
<text x="215.2" y="139.3">QD</text>
<text x="222.3" y="138.1">11</text>
<text x="241.5" y="140.6">2</text>
<text x="241.5" y="143.2">3</text>
<text x="246.4" y="141.8">R0(1)</text>
<text x="261" y="139.3">QD</text>
<text x="268" y="138.1">11</text>
<text x="352.1" y="143.2">12</text>
<text x="411.7" y="138.1">4</text>
<text x="411.7" y="143.2">5</text>
<text x="433.1" y="140.6">6</text>
<text x="481.2" y="138.1">27630302RP2</text>
<text x="153.5" y="148.3">74LS93</text>
<text x="155" y="144.4">R0(2)</text>
<text x="199.2" y="148.3">74LS93</text>
<text x="200.7" y="144.4">R</text>
<text x="202.3" y="144.4">0(2)</text>
<text x="245" y="148.3">74LS93</text>
<text x="246.4" y="144.4">R0(2)</text>
<text x="352.1" y="148.2">13</text>
<text x="374.7" y="145.7">11</text>
<text x="415.1" y="148.3">7432</text>
<text x="356.7" y="153.4">7408</text>
<text x="350.7" y="188.9">1</text>
<text x="372.2" y="191.4">3</text>
<text x="411.7" y="186.3">1</text>
<text x="411.7" y="191.4">2</text>
<text x="433.1" y="188.9">3</text>
<text x="350.7" y="194">2</text>
<text x="415.1" y="196.6">7432</text>
<text x="354.2" y="199.1">7408</text>
<text x="145" y="214.3">1</text>
<text x="485.3" y="214.3">1</text>
<text x="600.4" y="212.1" transform="rotate(-90 600.4 212.1)">8</text>
<text x="78.9" y="221.9">5</text>
<text x="89.8" y="217.2" transform="rotate(-90 89.8 217.2)">6</text>
<text x="100.4" y="221.9">1</text>
<text x="145" y="219.4">2</text>
<text x="166.4" y="216.8">3</text>
<text x="257.5" y="219.8" transform="rotate(-90 257.5 219.8)">8</text>
<text x="485.3" y="219.4">2</text>
<text x="506.8" y="216.8">3</text>
<text x="588.5" y="221.9">11</text>
<text x="589.5" y="216.8">9</text>
<text x="594.4" y="218">D</text>
<text x="601.6" y="217.4" transform="rotate(-90 601.6 217.4)">S</text>
<text x="605.4" y="218">Q</text>
<text x="610.9" y="216.8">13</text>
<text x="45.9" y="224.4">1</text>
<text x="45.9" y="227">2</text>
<text x="50.9" y="225.6">CLK</text>
<text x="60.7" y="225.6">Q0</text>
<text x="67.4" y="224.4">3</text>
<text x="67.4" y="227">4</text>
<text x="78.9" y="227">3</text>
<text x="83.9" y="223.1">D</text>
<text x="91" y="222.4" transform="rotate(-90 91 222.4)">S</text>
<text x="94.9" y="223.1">Q</text>
<text x="114.5" y="227">9</text>
<text x="135.9" y="227">11</text>
<text x="148.4" y="224.5">7408</text>
<text x="211" y="227">1</text>
<text x="232.5" y="227">3</text>
<text x="246.6" y="224.4">9</text>
<text x="251.5" y="225.6">D</text>
<text x="258.7" y="225" transform="rotate(-90 258.7 225)">S</text>
<text x="262.5" y="225.6">Q</text>
<text x="268" y="224.4">13</text>
<text x="320.2" y="227">9</text>
<text x="411.7" y="227">5</text>
<text x="422.6" y="222.3" transform="rotate(-90 422.6 222.3)">6</text>
<text x="423.8" y="227.5" transform="rotate(-90 423.8 227.5)">S</text>
<text x="433.1" y="227">1</text>
<text x="488.8" y="224.5">7408</text>
<text x="594.4" y="223.1">CLK</text>
<text x="610.9" y="227">12</text>
<text x="45.9" y="232.1">7</text>
<text x="50.9" y="228.2">E</text>
<text x="50.9" y="233.3">MR</text>
<text x="60.7" y="228.2">Q1</text>
<text x="60.7" y="230.7">Q2</text>
<text x="60.7" y="233.3">Q3</text>
<text x="67.4" y="229.5">5</text>
<text x="67.4" y="232.1">6</text>
<text x="83.9" y="228.2">CLK</text>
<text x="91" y="233.7" transform="rotate(-90 91 233.7)">R</text>
<text x="94.9" y="233.3">Q</text>
<text x="100.4" y="232.1">2</text>
<text x="113.3" y="229.5">10</text>
<text x="119.4" y="228.2">CLK</text>
<text x="119.4" y="230.7">E</text>
<text x="129.3" y="228.2">Q0</text>
<text x="129.3" y="230.7">Q1</text>
<text x="129.3" y="233.3">Q2</text>
<text x="135.9" y="229.5">12</text>
<text x="135.9" y="232.1">13</text>
<text x="211" y="229.5">2</text>
<text x="216" y="228.2">CLK</text>
<text x="216" y="230.7">E</text>
<text x="225.8" y="228.2">Q0</text>
<text x="225.8" y="230.7">Q1</text>
<text x="225.8" y="233.3">Q2</text>
<text x="232.5" y="229.5">4</text>
<text x="232.5" y="232.1">5</text>
<text x="245.6" y="229.5">11</text>
<text x="251.5" y="230.7">CLK</text>
<text x="278.4" y="232.1">10</text>
<text x="279.6" y="229.5">9</text>
<text x="284.5" y="230.7">CLK</text>
<text x="284.5" y="233.3">E</text>
<text x="294.4" y="230.7">Q0</text>
<text x="294.4" y="233.3">Q1</text>
<text x="301" y="229.5">11</text>
<text x="301" y="232.1">12</text>
<text x="319.1" y="232.1">10</text>
<text x="341.7" y="229.5">8</text>
<text x="381.2" y="229.5">1</text>
<text x="381.2" y="232.1">2</text>
<text x="386.1" y="230.7">CLK</text>
<text x="386.1" y="233.3">E</text>
<text x="396" y="230.7">Q0</text>
<text x="396" y="233.3">Q1</text>
<text x="402.6" y="229.5">3</text>
<text x="402.6" y="232.1">4</text>
<text x="411.7" y="232.1">3</text>
<text x="416.6" y="228.2">D</text>
<text x="416.6" y="233.3">CLK</text>
<text x="427.6" y="228.2">Q</text>
<text x="449.8" y="232.1">9</text>
<text x="454.7" y="233.3">CLK</text>
<text x="464.6" y="233.3">Q0</text>
<text x="471.2" y="232.1">11</text>
<text x="601.6" y="228.6" transform="rotate(-90 601.6 228.6)">R</text>
<text x="605.4" y="228.2">Q</text>
<text x="663.1" y="232.1">4</text>
<text x="49.4" y="237.2">4518</text>
<text x="89.8" y="238.7" transform="rotate(-90 89.8 238.7)">4</text>
<text x="98" y="239.7">4013</text>
<text x="113.3" y="234.6">15</text>
<text x="118" y="239.7">4518</text>
<text x="119.4" y="235.8">MR</text>
<text x="129.3" y="235.8">Q3</text>
<text x="135.9" y="234.6">14</text>
<text x="211" y="234.6">7</text>
<text x="214.5" y="239.7">4518</text>
<text x="216" y="235.8">MR</text>
<text x="225.8" y="235.8">Q3</text>
<text x="232.5" y="234.6">6</text>
<text x="258.7" y="236.2" transform="rotate(-90 258.7 236.2)">R</text>
<text x="262.5" y="235.8">Q</text>
<text x="268" y="234.6">12</text>
<text x="278.4" y="237.1">15</text>
<text x="284.5" y="238.3">MR</text>
<text x="294.4" y="235.8">Q2</text>
<text x="294.4" y="238.3">Q3</text>
<text x="301" y="234.6">13</text>
<text x="301" y="237.1">14</text>
<text x="323.7" y="237.2">7408</text>
<text x="381.2" y="237.1">7</text>
<text x="386.1" y="238.3">MR</text>
<text x="396" y="235.8">Q2</text>
<text x="396" y="238.3">Q3</text>
<text x="402.6" y="234.6">5</text>
<text x="402.6" y="237.1">6</text>
<text x="423.8" y="238.8" transform="rotate(-90 423.8 238.8)">R</text>
<text x="427.6" y="238.3">Q</text>
<text x="433.1" y="237.1">2</text>
<text x="448.6" y="234.6">10</text>
<text x="448.6" y="239.7">15</text>
<text x="454.7" y="235.8">E</text>
<text x="464.6" y="235.8">Q1</text>
<text x="464.6" y="238.3">Q2</text>
<text x="471.2" y="234.6">12</text>
<text x="471.2" y="237.1">13</text>
<text x="471.2" y="239.7">14</text>
<text x="556.4" y="234.6">1</text>
<text x="556.4" y="237.1">2</text>
<text x="561.4" y="235.8">CLK</text>
<text x="561.4" y="238.3">E</text>
<text x="571.2" y="235.8">Q0</text>
<text x="571.2" y="238.3">Q1</text>
<text x="577.9" y="234.6">3</text>
<text x="577.9" y="237.1">4</text>
<text x="577.9" y="239.7">5</text>
<text x="600.4" y="234.7" transform="rotate(-90 600.4 234.7)">10</text>
<text x="608.6" y="234.7">4013</text>
<text x="623.9" y="239.7">10</text>
<text x="625" y="237.1">9</text>
<text x="630" y="238.3">CLK</text>
<text x="639.8" y="238.3">Q0</text>
<text x="646.5" y="237.1">11</text>
<text x="646.5" y="239.7">12</text>
<text x="663.1" y="237.1">5</text>
<text x="684.6" y="234.6">6</text>
<text x="257.5" y="242.4" transform="rotate(-90 257.5 242.4)">10</text>
<text x="265.7" y="242.3">4013</text>
<text x="283.1" y="242.3">4518</text>
<text x="384.7" y="242.3">4518</text>
<text x="422.6" y="243.8" transform="rotate(-90 422.6 243.8)">4</text>
<text x="430.8" y="244.8">4013</text>
<text x="453.2" y="244.8">4518</text>
<text x="454.7" y="240.9">MR</text>
<text x="464.6" y="240.9">Q3</text>
<text x="556.4" y="242.2">7</text>
<text x="561.4" y="243.4">MR</text>
<text x="571.2" y="240.9">Q2</text>
<text x="571.2" y="243.4">Q3</text>
<text x="577.9" y="242.2">6</text>
<text x="623.9" y="244.8">15</text>
<text x="630" y="240.9">E</text>
<text x="630" y="246">MR</text>
<text x="639.8" y="240.9">Q1</text>
<text x="639.8" y="243.4">Q2</text>
<text x="639.8" y="246">Q3</text>
<text x="646.5" y="242.2">13</text>
<text x="646.5" y="244.8">14</text>
<text x="666.6" y="242.3">7408</text>
<text x="559.9" y="247.4">4518</text>
<text x="628.5" y="249.9">4518</text>
<text x="65.1" y="257.5">13</text>
<text x="77.5" y="257.5">12</text>
<text x="156.5" y="257.5">10</text>
<text x="157.7" y="252.4">9</text>
<text x="179.1" y="254.9">8</text>
<text x="246.6" y="257.5">1</text>
<text x="257.9" y="257.5">2</text>
<text x="277" y="252.4">4</text>
<text x="277" y="257.5">5</text>
<text x="298.5" y="254.9">6</text>
<text x="69.7" y="263.9">7404</text>
<text x="161.1" y="262.6">7408</text>
<text x="250" y="263.9">7404</text>
<text x="280.5" y="262.6">7408</text>
<text x="401.5" y="262.5">3</text>
<text x="412.8" y="262.5">4</text>
<text x="441" y="260">12</text>
<text x="463.6" y="262.5">11</text>
<text x="619.9" y="262.5">9</text>
<text x="405" y="269">7404</text>
<text x="441" y="265.1">13</text>
<text x="576.8" y="267.6">5</text>
<text x="588.1" y="267.6">6</text>
<text x="618.8" y="267.6">10</text>
<text x="641.4" y="265.1">8</text>
<text x="445.6" y="270.2">7408</text>
<text x="580.2" y="274">7404</text>
<text x="623.4" y="272.8">7408</text>
</g>
</svg>
